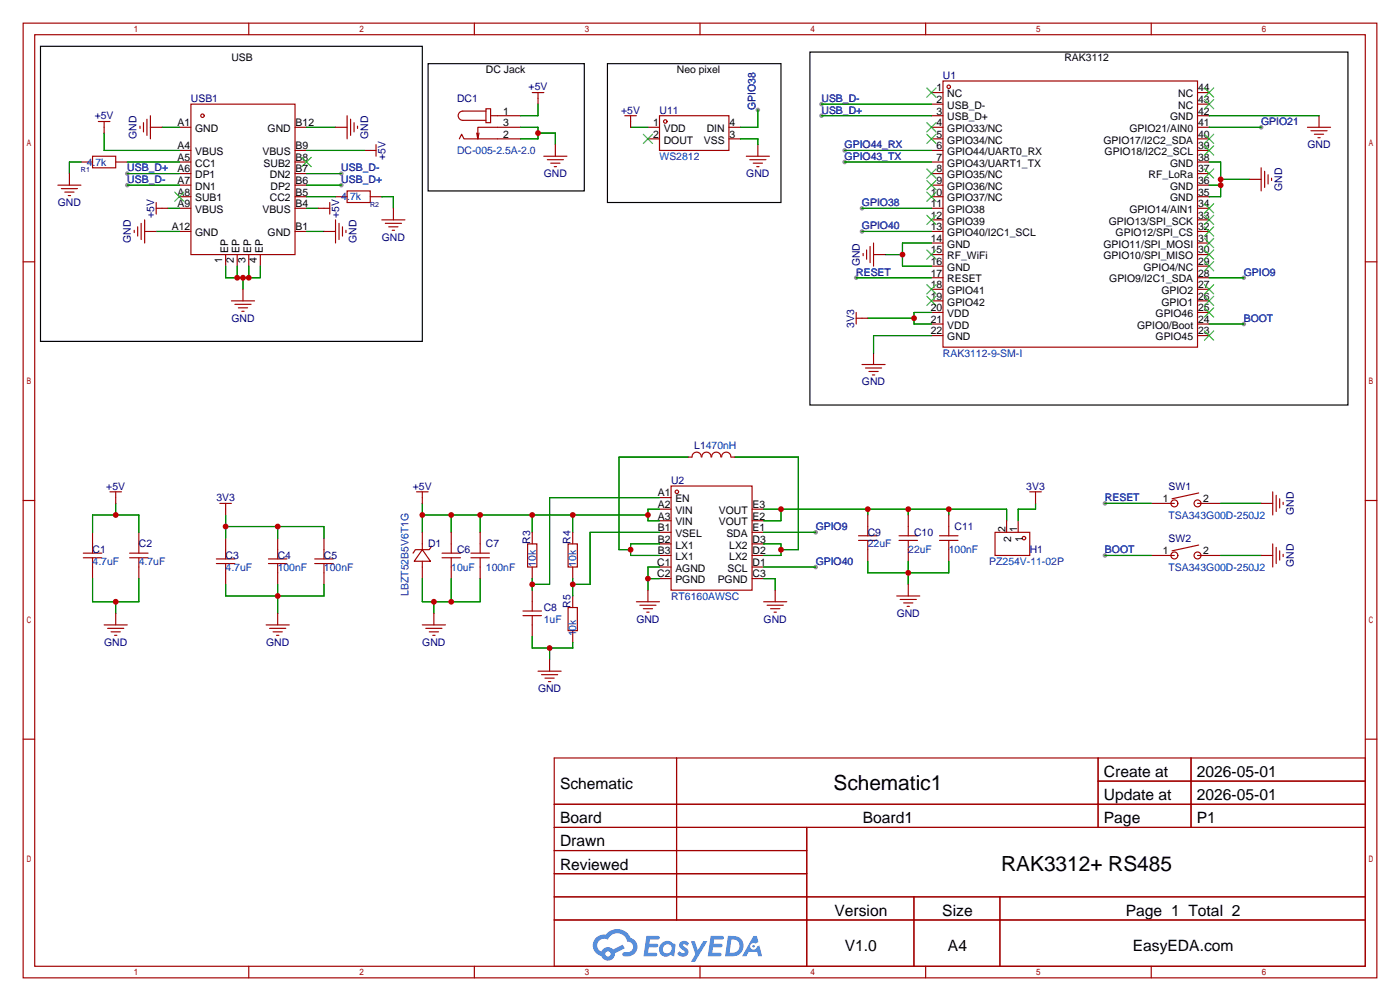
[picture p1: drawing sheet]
<svg xmlns="http://www.w3.org/2000/svg" width="307mm" height="220mm" viewBox="0 0 307 220" stroke-linecap="round" stroke-linejoin="round" font-family="sans-serif">
<g fill="#999">
<circle cx="180.3" cy="22.9" r=".51"/>
<circle cx="180.3" cy="25.4" r=".51"/>
<circle cx="27.9" cy="38.1" r=".51"/>
<circle cx="27.9" cy="40.6" r=".51"/>
<circle cx="74.9" cy="38.1" r=".51"/>
<circle cx="74.9" cy="40.6" r=".51"/>
<circle cx="179.1" cy="116.8" r=".51"/>
<circle cx="179.1" cy="124.5" r=".51"/>
<circle cx="242.6" cy="110.5" r=".51"/>
<circle cx="242.6" cy="121.9" r=".51"/>
<circle cx="273" cy="61" r=".51"/>
<circle cx="189.2" cy="50.8" r=".51"/>
<circle cx="276.9" cy="27.9" r=".51"/>
<circle cx="188" cy="61" r=".51"/>
<circle cx="273" cy="71.1" r=".51"/>
<circle cx="166.4" cy="24.1" r=".51"/>
<circle cx="189.2" cy="45.7" r=".51"/>
<circle cx="185.4" cy="33" r=".51"/>
<circle cx="185.4" cy="35.6" r=".51"/>
</g>
<g fill="none" stroke="#a10000" stroke-width=".25">
<path d="M5.1 5.1h297.2v209.5h-297.2zM7.6 7.6h292.1v204.5h-292.1zM54.6 5.1v2.5M104.1 5.1v2.5M153.7 5.1v2.5M203.2 5.1v2.5M252.7 5.1v2.5M5.1 57.5h2.5M299.7 57.5h2.6M5.1 109.9h2.5M299.7 109.9h2.6M5.1 162.2h2.5"/>
<path d="M121.7 166.4h178v45.7h-178zM121.7 176.5h178M148.5 166.4v35.5M241.1 166.4v15.2M241.1 171.4h58.6M261.5 166.4v15.2M299.7 162.2h2.6M121.7 181.6h178M121.7 186.7h55.4M121.7 196.8h178M121.7 191.8h55.4M177.1 181.6v30.5"/>
<path d="M200.6 196.8v15.3M219.5 196.8v15.3M54.6 212.1v2.5M104.1 212.1v2.5M121.7 201.9h178M153.7 212.1v2.5M203.2 212.1v2.5M252.7 212.1v2.5"/>
</g>
<g fill="#5487ff">
<path d="M149.4 206.8a1.3 1.3 0 0 1 1.8 .3l-.4 .6a.54 .54 0 0 0-.9-.3l.2 .3a1.28 1.28 0 0 1 .7 2 1.53 1.53 0 0 1-2.1-.3l.5-.6 .8 .4a.31 .31 0 0 0 .3-.2 .31 .31 0 0 0-.3-.4 1.12 1.12 0 0 1-.6-1.8z"/>
<path d="M151.7 206.6h.8l.7 2 1.2-2h.9l-2.7 4.5h-.9l1-1.6z"/>
<path d="M141.9 205.4h2.3a.46 .46 0 0 1 .5 .1 .46 .46 0 0 1 .1 .5l-.4 .2h-1.7l-.2 .9h1.7a.4 .4 0 0 1 .3 .5 .4 .4 0 0 1-.4 .3h-1.7l-.1 1.2h1.3a.46 .46 0 0 1 .5 .1 .46 .46 0 0 1 .1 .5l-.3 .2h-2.6z"/>
<path d="M156 205.4h2.3a.47 .47 0 0 1 .5 .1 .47 .47 0 0 1 .1 .5l-.4 .2h-1.7l-.1 .9h1.6a.4 .4 0 0 1 .3 .5 .4 .4 0 0 1-.4 .3h-1.7l-.1 1.2h1.3a.46 .46 0 0 1 .5 .1 .46 .46 0 0 1 .2 .5l-.4 .2h-2.6z"/>
<path d="M165.4 205.4h.7l.4 1.4-.6 .3a.75 .75 0 0 0-1.2 .3 .75 .75 0 0 0 .5 1.1 .75 .75 0 0 0 1-.7l.5-.3 .6 2.4h-.8l-.3-1h-1.8l-.6 1h-.9z"/>
<path d="M159.8 205.4l-.6 4.5h1.4a2.27 2.27 0 0 0 2.6-2.3 2.27 2.27 0 0 0-2.7-2.2zM160.6 206.2a1.5 1.5 0 0 1 1.8 1.5 1.5 1.5 0 0 1-2 1.4h-.2z"/>
<path d="M145.2 207.1a1.6 1.6 0 0 0-.3 2.2 1.6 1.6 0 0 0 2.3 .2l.8 .4 .3-2.5-.2-.2-.4-.1a1.58 1.58 0 0 0-2.5 0zM145.8 207.6a.98 .98 0 0 1 1.6 .4 .98 .98 0 0 1-1 1.3 .94 .94 0 0 1-.9-.7 .94 .94 0 0 1 .3-1z"/>
<path d="M130.9 205.8a2.37 2.37 0 0 0 1.1 4 1.54 1.54 0 0 0 1.8 1 1.54 1.54 0 0 0 1.2-1.6l2.2-1.1-.5-.7-2.1 1a1.57 1.57 0 0 0-2.6 .5 1.5 1.5 0 0 1-.7-2.1 1.5 1.5 0 0 1 2.2-.5 2.23 2.23 0 0 1 2.2-1.5 2.23 2.23 0 0 1 2 1.9 1.16 1.16 0 0 1 1.3 1.1 1.16 1.16 0 0 1-1.1 1.2h-.7a.47 .47 0 0 0-.6 .4 .47 .47 0 0 0 .5 .5 2.17 2.17 0 0 0 2.5-.9 2.17 2.17 0 0 0-.4-2.7l-.8-.4a3.2 3.2 0 0 0-5.4-.8l-1.1 .1zM132.9 209.4a.6 .6 0 0 1 1.2 0 .6 .6 0 0 1-1.2 0z"/>
<circle cx="165.4" cy="207.7" r=".28"/>
</g>
<g fill="none" stroke="#a10000" stroke-width=".25">
<path d="M207 17.8h55.9v58.4h-55.9zM15.2 38.1v2.5M17.8 35.6h2.5M20.3 34.3h5.1v2.5h-5.1zM21.6 26.7h2.5M22.9 26.7v2.5M25.4 35.6h2.5M30.7 27.7v.5M31.5 26.9v2.1M32.3 26.2v3.5M33 27.9h2.6M33 25.4v5.1"/>
<path d="M39.4 27.9h2.5M39.4 33h2.5M39.4 35.6h2.5M39.4 38.1h2.5M41.9 22.9h22.9v33h-22.9zM64.8 27.9h2.5M64.8 33h2.5M64.8 35.6h2.5M64.8 38.1h2.5M73.7 27.9h2.5M76.2 25.4v5.1M77 26.2v3.5"/>
<path d="M77.7 26.9v2.1M78.5 27.7v.5M80 33h2.5M82.5 31.8v2.5M100.8 30.5l.5-1 .6 1h12.4M105.2 29.2l-.3 1.3M106.7 23.9h1v3h-1zM106.7 24.4h-5.1a1.02 1.02 0 0 0-1 1 1.02 1.02 0 0 0 1 1h5.1M107.7 25.4h6.6M114.3 27.9h-9.4v2.6l-.3-1.3M116.8 20.3h2.6M118.1 20.3v2.6"/>
<path d="M119.4 34.3h5.1M120.1 35.1h3.6M120.9 35.8h2M121.7 36.6h.5M121.9 31.8v2.5M137.2 25.4h2.5M138.4 25.4v2.5M142.2 27.9h2.6M142.2 30.5h2.6M144.8 25.4h15.2v7.6h-15.2zM160 27.9h2.6M160 30.5h2.6"/>
<path d="M163.8 34.3h5.1M164.6 35.1h3.5M165.4 35.8h2M166.1 36.6h.5M166.4 31.8v2.5M204.5 20.3h2.5M204.5 22.9h2.5M204.5 25.4h2.5M204.5 27.9h2.5M204.5 30.5h2.5M204.5 33h2.5M204.5 35.6h2.5"/>
<path d="M204.5 38.1h2.5M262.9 20.3h2.5M262.9 22.9h2.5M262.9 25.4h2.5M262.9 27.9h2.5M262.9 30.5h2.5M262.9 33h2.5M262.9 35.6h2.5M262.9 38.1h2.5M274.3 39.4h2.6M276.9 36.8v5.1M277.6 37.6v3.5"/>
<path d="M278.4 38.4v2M279.1 39.1v.5M287 27.9h5.1M287.8 28.7h3.5M288.5 29.5h2.1M289.3 30.2h.5M289.6 25.4v2.5M12.7 40.6h5.1M13.5 41.4h3.5M14.2 42.2h2.1M15 42.9h.5M29.5 50.5v.6"/>
<path d="M30.2 49.8v2M31 49v3.6M31.7 50.8h2.6M31.7 48.3v5M34.3 45.7h2.5M34.3 44.4v2.6M39.4 40.6h2.5M39.4 43.2h2.5M39.4 45.7h2.5M39.4 50.8h2.5M49.5 55.9v2.5M52.1 55.9v2.5"/>
<path d="M54.6 55.9v2.5M57.1 55.9v2.5M64.8 40.6h2.5M64.8 43.2h2.5M64.8 45.7h2.5M64.8 50.8h2.5M69.8 45.7h2.6M71.1 50.8h2.6M72.4 44.4v2.6M73.7 43.2h2.5M73.7 48.3v5M74.4 49v3.6"/>
<path d="M75.2 49.8v2M75.9 50.5v.6M76.2 41.9h5.1v2.5h-5.1zM81.3 43.2h2.5M83.8 48.3h5.1M84.6 49h3.5M85.3 49.8h2.1M86.1 50.5h.5M86.4 45.7v2.6M189.5 55.6v.5M190.2 54.9v2M191 54.1v3.6"/>
<path d="M191.8 55.9h2.5M191.8 53.3v5.1M204.5 40.6h2.5M204.5 43.2h2.5M204.5 45.7h2.5M204.5 48.3h2.5M204.5 50.8h2.5M204.5 53.3h2.5M204.5 55.9h2.5M204.5 58.4h2.5M262.9 40.6h2.5M262.9 43.2h2.5"/>
<path d="M262.9 45.7h2.5M262.9 48.3h2.5M262.9 50.8h2.5M262.9 53.3h2.5M262.9 55.9h2.5M262.9 58.4h2.5M50.8 66h5.1M51.6 66.8h3.5M52.3 67.6h2.1M53.1 68.3h.5M53.3 63.5v2.5M188 69.8h2.5"/>
<path d="M188 68.6v2.5M191.8 77.5v2.5M204.5 61h2.5M204.5 63.5h2.5M204.5 66h2.5M204.5 68.6h2.5M204.5 71.1h2.5M204.5 73.7h2.5M262.9 61h2.5M262.9 63.5h2.5M262.9 66h2.5M262.9 68.6h2.5"/>
<path d="M262.9 71.1h2.5M262.9 73.7h2.5M189.2 80h5.1M190 80.8h3.5M190.8 81.5h2M191.5 82.3h.5M20.3 116.8v4.6M24.1 107.9h2.6M25.4 107.9v2.6M30.5 116.8v4.6M48.3 110.5h2.5M49.5 110.5v2.5"/>
<path d="M49.5 118.1v4.6M61 118.1v4.6M71.1 118.1v4.6M91.4 107.9h2.6M92.7 107.9v2.6M92.7 116.8v3.8M94.7 119.9l-.5 .7h-3l-.5 .8M99.1 116.8v4.6M105.4 116.8v4.6M115.8 119.4h2.1v5.1h-2.1zM116.8 116.8v2.6M124.7 119.4h2v5.1h-2z"/>
<path d="M125.7 116.8v2.6M144.8 109.2h2.5M144.8 111.8h2.5M144.8 114.3h2.5M144.8 116.8h2.5M144.8 119.4h2.5M147.3 106.7h17.8v22.8h-17.8zM153.9 100.3a1.01 1.01 0 0 0-1-1.1 1.01 1.01 0 0 0-1 1.1h-.8M154.1 100.3a1.01 1.01 0 0 1 1-1.1 1.01 1.01 0 0 1 1 1.1M156.2 100.3a1.01 1.01 0 0 1 1-1.1 1.01 1.01 0 0 1 1 1.1M158.4 100.3a1.01 1.01 0 0 1 1-1.1 1.01 1.01 0 0 1 1 1.1M160.5 100.3h.8"/>
<path d="M165.1 111.8h2.5M165.1 114.3h2.5M165.1 116.8h2.5M165.1 119.4h2.5M188.5 117.6h4M188.5 118.6h4M190.5 113v4.6M190.5 118.6v4.6M197.4 117.6h4M197.4 118.6h4M199.4 113v4.6M199.4 118.6v4.6"/>
<path d="M206.2 117.6h4.1M206.2 118.6h4.1M208.3 113v4.6M208.3 118.6v4.6M218.4 116.8h7.7v5.1h-7.7zM221 114.3v2.5M223.5 114.3v2.5M226.1 107.9h2.5M227.3 107.9v2.6M252.7 110.5h5.1M262.9 110.5h5.1M263.1 108.2l-5.8 1.3"/>
<path d="M263.1 119.6l-5.8 1.3M276.9 110.5h2.5M279.4 107.9v5.1M279.4 119.4v5.1M280.2 108.7v3.6M280.9 109.5v2M281.7 110.2v.5M18.3 122.4h4.1M18.3 121.4h4.1M20.3 122.4v4.6M22.9 137.2h5M23.6 137.9h3.6"/>
<path d="M24.4 138.7h2M25.1 139.4h.6M25.4 134.6v2.6M28.4 122.4h4.1M28.4 121.4h4.1M30.5 122.4v4.6M47.5 123.7h4.1M47.5 122.7h4.1M49.5 123.7v4.6M58.4 137.2h5.1M58.9 123.7h4.1M58.9 122.7h4.1"/>
<path d="M59.2 137.9h3.5M59.9 138.7h2.1M60.7 139.4h.5M61 123.7v4.6M61 134.6v2.6M69.1 123.7h4.1M69.1 122.7h4.1M71.1 123.7v4.6M92.7 120.6l1.8 2.6h-3.6zM92.7 137.2h5.1M92.7 123.2v3.8M93.5 137.9h3.5"/>
<path d="M94.2 138.7h2.1M95 139.4h.5M95.2 134.6v2.6M97 122.4h4.1M97 121.4h4.1M99.1 122.4v4.6M103.4 122.4h4M103.4 121.4h4M105.4 122.4v4.6M114.8 135.1h4.1M114.8 134.1h4.1M116.8 124.5v2.5"/>
<path d="M116.8 129.5v4.6M116.8 135.1v4.6M124.7 133.3h2v5.1h-2zM125.7 124.5v2.5M125.7 130.8v2.5M125.7 138.4v2.6M139.7 132.1h5.1M140.5 132.8h3.5M141.2 133.6h2.1M142 134.4h.5M142.2 129.5v2.6M144.8 121.9h2.5"/>
<path d="M144.8 124.5h2.5M144.8 127h2.5M165.1 121.9h2.5M165.1 124.5h2.5M165.1 127h2.5M167.6 132.1h5.1M168.4 132.8h3.6M169.2 133.6h2M169.9 134.4h.5M170.2 129.5v2.6M196.8 130.8h5.1M197.6 131.6h3.6"/>
<path d="M198.4 132.3h2M199.1 133.1h.5M199.4 128.3v2.5M252.7 121.9h5.1M262.9 121.9h5.1M276.9 121.9h2.5M280.2 120.1v3.6M280.9 120.9v2M281.7 121.7v.5M118.1 147.3h5.1M118.9 148.1h3.5M119.6 148.8h2.1"/>
<path d="M120.4 149.6h.5M120.6 144.8v2.5"/>
<circle cx="208.3" cy="19" r=".38"/>
<circle cx="44.4" cy="25.4" r=".38"/>
<circle cx="146" cy="26.7" r=".38"/>
<circle cx="148.6" cy="107.9" r=".38"/>
<circle cx="224.8" cy="118.1" r=".38"/>
<circle cx="257.8" cy="110.5" r=".76"/>
<circle cx="262.9" cy="110.5" r=".76"/>
<circle cx="257.8" cy="121.9" r=".76"/>
<circle cx="262.9" cy="121.9" r=".76"/>
</g>
<g fill="none" stroke="#3c3" stroke-width=".25">
<path d="M203.5 19.3l2 2M205.5 19.3l-2 2M264.4 19.3l2 2M266.4 19.3l-2 2M66.3 34.5l2 2.1M68.3 34.5l-2 2.1M141.2 29.5l2.1 2M143.3 29.5l-2.1 2M203.5 26.9l2 2.1M203.5 29.5l2 2M203.5 37.1l2 2M203.5 39.6l2 2.1"/>
<path d="M205.5 26.9l-2 2.1M205.5 29.5l-2 2M205.5 37.1l-2 2M205.5 39.6l-2 2.1M264.4 37.1l2 2M264.4 32l2 2M264.4 29.5l2 2M264.4 21.8l2 2.1M266.4 37.1l-2 2M266.4 32l-2 2M266.4 29.5l-2 2M266.4 21.8l-2 2.1"/>
<path d="M38.4 42.2l2 2M40.4 42.2l-2 2M203.5 42.2l2 2M203.5 47.2l2 2.1M203.5 54.9l2 2M205.5 42.2l-2 2M205.5 47.2l-2 2.1M205.5 54.9l-2 2M264.4 57.4l2 2M264.4 54.9l2 2M264.4 52.3l2 2.1M264.4 49.8l2 2"/>
<path d="M264.4 47.2l2 2.1M264.4 44.7l2 2M266.4 57.4l-2 2M266.4 54.9l-2 2M266.4 52.3l-2 2.1M266.4 49.8l-2 2M266.4 47.2l-2 2.1M266.4 44.7l-2 2M203.5 62.5l2 2M203.5 65l2 2.1M205.5 62.5l-2 2M205.5 65l-2 2.1"/>
<path d="M264.4 72.6l2 2.1M264.4 67.6l2 2M264.4 65l2 2.1M264.4 62.5l2 2M266.4 72.6l-2 2.1M266.4 67.6l-2 2M266.4 65l-2 2.1M266.4 62.5l-2 2"/>
</g>
<g fill="none" stroke="#008700" stroke-width=".25">
<path d="M17.8 35.6h-2.6v2.5M22.9 29.2v3.8h16.5M27.9 35.6h11.5M27.9 38.1h11.5M35.6 27.9h3.8M67.3 27.9h6.4M67.3 33h12.7M67.3 38.1h7.6M114.3 27.9h3.8v2.6h-3.8M118.1 22.9v2.5h-3.8M118.1 29.2h3.8v2.6M138.4 27.9h3.8"/>
<path d="M162.6 30.5h3.8v1.3M166.4 24.1v3.8h-3.8M180.3 22.9h24.2M180.3 25.4h24.2M185.4 35.6h19.1M185.4 33h19.1M265.4 25.4h24.2M265.4 35.6h2.6v7.6h-2.6M265.4 27.9h11.5M268 39.4h6.3M27.9 40.6h11.5M34.3 50.8h5.1"/>
<path d="M36.8 45.7h2.6M49.5 58.4v2.6h7.6v-2.6M52.1 58.4v2.6M54.6 58.4v2.6M67.3 43.2h6.4M67.3 40.6h7.6M67.3 50.8h3.8M67.3 45.7h2.5M83.8 43.2h2.6v2.5M189.2 50.8h15.3M189.2 45.7h15.3M194.3 55.9h3.8"/>
<path d="M204.5 53.3h-6.4v5.1h6.4M265.4 40.6h2.6M53.3 61v2.5M188 61h16.5M190.5 69.8h10.2M204.5 68.6h-3.8v2.5h3.8M204.5 73.7h-12.7v3.8M265.4 71.1h7.6M265.4 61h7.6M20.3 116.8v-3.8h10.2v3.8M25.4 110.5v2.5M49.5 115.6h21.6v2.5"/>
<path d="M49.5 113v5.1M61 115.6v2.5M92.7 113h49.5M92.7 110.5v6.3M99.1 113v3.8M105.4 113v3.8M116.8 113v3.8M125.7 113v3.8M144.8 111.8h-2.6v2.5h2.6M144.8 109.2h-24.2v19.1h-3.8M144.8 116.8h-15.3v11.5h-3.8M144.8 119.4h-6.4v2.5h6.4"/>
<path d="M151.1 100.3h-15.2v20.3h2.5M161.3 100.3h14v20.3h-3.9M167.6 111.8h53.4v2.5M167.6 116.8h11.5M167.6 119.4h3.8v2.5h-3.8M171.4 111.8v2.5h-3.8M190.5 111.8v1.2M199.4 111.8v1.2M208.3 111.8v1.2M227.3 110.5v1.3h-3.8v2.5M242.6 110.5h10.1M268 110.5h8.9"/>
<path d="M20.3 127v5.1h10.2v-5.1M25.4 132.1v2.5M49.5 128.3v2.5h21.6v-2.5M61 128.3v6.3M92.7 127v5.1h12.7v-5.1M95.2 132.1v2.5M99.1 127v5.1M116.8 139.7v2.5h8.9v-1.2M116.8 127v2.5M125.7 127v3.8M142.2 127h2.6M144.8 124.5h-2.6v5"/>
<path d="M167.6 127h2.6v2.5M167.6 124.5h11.5M190.5 123.2v2.5h17.8v-2.5M199.4 123.2v5.1M242.6 121.9h10.1M268 121.9h8.9M120.6 142.2v2.6"/>
</g>
<path d="M8.9 10.2h83.8v64.7h-83.8zM94 14h34.3v27.9h-34.3zM133.3 14h38.1v30.4h-38.1zM177.8 11.4h118.1v77.5h-118.1z" fill="none" stroke="#000" stroke-width=".25"/>
<g fill="#c00">
<circle cx="198.1" cy="55.9" r=".63"/>
<circle cx="200.7" cy="69.8" r=".63"/>
<circle cx="268" cy="40.6" r=".63"/>
<circle cx="268" cy="39.4" r=".63"/>
<circle cx="25.4" cy="113" r=".63"/>
<circle cx="25.4" cy="132.1" r=".63"/>
<circle cx="61" cy="115.6" r=".63"/>
<circle cx="49.5" cy="115.6" r=".63"/>
<circle cx="61" cy="130.8" r=".63"/>
<circle cx="142.2" cy="113" r=".63"/>
<circle cx="125.7" cy="113" r=".63"/>
<circle cx="116.8" cy="113" r=".63"/>
<circle cx="105.4" cy="113" r=".63"/>
<circle cx="99.1" cy="113" r=".63"/>
<circle cx="92.7" cy="113" r=".63"/>
<circle cx="142.2" cy="127" r=".63"/>
<circle cx="99.1" cy="132.1" r=".63"/>
<circle cx="95.3" cy="132.1" r=".63"/>
<circle cx="116.8" cy="128.3" r=".63"/>
<circle cx="125.7" cy="128.3" r=".63"/>
<circle cx="120.7" cy="142.2" r=".63"/>
<circle cx="138.4" cy="120.6" r=".63"/>
<circle cx="171.5" cy="120.6" r=".63"/>
<circle cx="171.5" cy="111.8" r=".63"/>
<circle cx="190.5" cy="111.8" r=".63"/>
<circle cx="199.4" cy="111.8" r=".63"/>
<circle cx="208.3" cy="111.8" r=".63"/>
<circle cx="199.4" cy="125.7" r=".63"/>
<circle cx="52.1" cy="61" r=".63"/>
<circle cx="53.3" cy="61" r=".63"/>
<circle cx="54.6" cy="61" r=".63"/>
<circle cx="118.1" cy="29.2" r=".63"/>
</g>
<g font-size="4.6">
<text x="183" y="173.4">Schematic1</text>
<text x="219.8" y="191.2">RAK3312+ RS485</text>
</g>
<g font-size="3.4">
<text x="122.9" y="173.1">Schematic</text>
<text x="242.3" y="170.5">Create at</text>
<text x="262.7" y="170.5">2026-05-01</text>
<text x="242.3" y="175.6">Update at</text>
<text x="262.7" y="175.6">2026-05-01</text>
<text x="122.9" y="180.7">Board</text>
<text x="122.9" y="185.8">Drawn</text>
<text x="189.4" y="180.7">Board1</text>
<text x="242.3" y="180.7">Page</text>
<text x="262.7" y="180.7">P1</text>
<text x="122.9" y="190.9">Reviewed</text>
<text x="183.2" y="201">Version</text>
<text x="206.9" y="201">Size</text>
<text x="247.2" y="201">Page 1 Total 2</text>
<text x="185.5" y="208.6">V1.0</text>
<text x="208.1" y="208.6">A4</text>
<text x="248.7" y="208.6">EasyEDA.com</text>
</g>
<g font-size="2.3">
<text x="50.8" y="13.5">USB</text>
<text x="106.7" y="16">DC Jack</text>
<text x="148.6" y="16">Neo pixel</text>
<text x="233.7" y="13.5">RAK3112</text>
<text x="205.6" y="20.1">1</text>
<text x="205.6" y="22.6">2</text>
<text x="207.9" y="21.3">NC</text>
<text x="207.9" y="23.9">USB_D-</text>
<text x="258.6" y="23.9">NC</text>
<text x="258.6" y="21.3">NC</text>
<text x="263" y="22.6">43</text>
<text x="263" y="20.1">44</text>
<text x="39" y="27.7">A1</text>
<text x="42.8" y="29">GND</text>
<text x="58.7" y="29">GND</text>
<text x="64.9" y="27.7">B12</text>
<text x="110.5" y="25.1">1</text>
<text x="110.5" y="27.7">3</text>
<text x="143.4" y="27.7">1</text>
<text x="145.7" y="29">VDD</text>
<text x="155.1" y="29">DIN</text>
<text x="160.1" y="27.7">4</text>
<text x="205.6" y="25.1">3</text>
<text x="205.6" y="27.7">4</text>
<text x="207.9" y="26.4">USB_D+</text>
<text x="207.9" y="29">GPIO33/NC</text>
<text x="248" y="29">GPIO21/AIN0</text>
<text x="256.9" y="26.4">GND</text>
<text x="263" y="27.7">41</text>
<text x="263" y="25.1">42</text>
<text x="39" y="35.3">A5</text>
<text x="39" y="32.8">A4</text>
<text x="42.8" y="34">VBUS</text>
<text x="57.6" y="34">VBUS</text>
<text x="64.9" y="32.8">B9</text>
<text x="64.9" y="35.3">B8</text>
<text x="110.5" y="30.2">2</text>
<text x="143.4" y="30.2">2</text>
<text x="145.7" y="31.5">DOUT</text>
<text x="154.5" y="31.5">VSS</text>
<text x="160.1" y="30.2">3</text>
<text x="205.6" y="30.2">5</text>
<text x="205.6" y="32.8">6</text>
<text x="205.6" y="35.3">7</text>
<text x="207.9" y="31.5">GPIO34/NC</text>
<text x="207.9" y="34">GPIO44/UART0_RX</text>
<text x="242.2" y="31.5">GPIO17/I2C2_SDA</text>
<text x="242.5" y="34">GPIO18/I2C2_SCL</text>
<text x="263" y="35.3">38</text>
<text x="263" y="32.8">39</text>
<text x="263" y="30.2">40</text>
<text x="39" y="40.4">A7</text>
<text x="39" y="37.8">A6</text>
<text x="42.8" y="41.7">DN1</text>
<text x="42.8" y="39.1">DP1</text>
<text x="42.8" y="36.6">CC1</text>
<text x="57.9" y="36.6">SUB2</text>
<text x="59.3" y="39.1">DN2</text>
<text x="59.4" y="41.7">DP2</text>
<text x="64.9" y="37.8">B7</text>
<text x="64.9" y="40.4">B6</text>
<text x="205.6" y="37.8">8</text>
<text x="205.6" y="40.4">9</text>
<text x="207.9" y="36.6">GPIO43/UART1_TX</text>
<text x="207.9" y="39.1">GPIO35/NC</text>
<text x="207.9" y="41.7">GPIO36/NC</text>
<text x="252.2" y="39.1">RF_LoRa</text>
<text x="256.9" y="41.7">GND</text>
<text x="256.9" y="36.6">GND</text>
<text x="263" y="40.4">36</text>
<text x="263" y="37.8">37</text>
<text x="39" y="45.5">A9</text>
<text x="39" y="42.9">A8</text>
<text x="42.8" y="46.7">VBUS</text>
<text x="42.8" y="44.2">SUB1</text>
<text x="57.6" y="46.7">VBUS</text>
<text x="59.3" y="44.2">CC2</text>
<text x="64.9" y="42.9">B5</text>
<text x="64.9" y="45.5">B4</text>
<text x="204.3" y="42.9">10</text>
<text x="204.3" y="45.5">11</text>
<text x="207.9" y="44.2">GPIO37/NC</text>
<text x="207.9" y="46.7">GPIO38</text>
<text x="248" y="46.7">GPIO14/AIN1</text>
<text x="256.9" y="44.2">GND</text>
<text x="263" y="45.5">34</text>
<text x="263" y="42.9">35</text>
<text x="37.7" y="50.5">A12</text>
<text x="42.8" y="51.8">GND</text>
<text x="58.7" y="51.8">GND</text>
<text x="64.9" y="50.5">B1</text>
<text x="204.3" y="48">12</text>
<text x="204.3" y="50.5">13</text>
<text x="204.3" y="53.1">14</text>
<text x="207.9" y="49.3">GPIO39</text>
<text x="207.9" y="51.8">GPIO40/I2C1_SCL</text>
<text x="243.4" y="49.3">GPIO13/SPI_SCK</text>
<text x="244.9" y="51.8">GPIO12/SPI_CS</text>
<text x="263" y="53.1">31</text>
<text x="263" y="50.5">32</text>
<text x="263" y="48">33</text>
<text x="48.8" y="57.8" transform="rotate(-90 48.8 57.8)">1</text>
<text x="50.1" y="55.4" transform="rotate(-90 50.1 55.4)">EP</text>
<text x="51.3" y="57.8" transform="rotate(-90 51.3 57.8)">2</text>
<text x="52.6" y="55.4" transform="rotate(-90 52.6 55.4)">EP</text>
<text x="53.9" y="57.8" transform="rotate(-90 53.9 57.8)">3</text>
<text x="55.1" y="55.4" transform="rotate(-90 55.1 55.4)">EP</text>
<text x="56.4" y="57.8" transform="rotate(-90 56.4 57.8)">4</text>
<text x="57.7" y="55.4" transform="rotate(-90 57.7 55.4)">EP</text>
<text x="204.3" y="55.6">15</text>
<text x="204.3" y="58.2">16</text>
<text x="207.9" y="54.4">GND</text>
<text x="207.9" y="56.9">RF_WiFi</text>
<text x="207.9" y="59.4">GND</text>
<text x="242.2" y="56.9">GPIO10/SPI_MISO</text>
<text x="242.2" y="54.4">GPIO11/SPI_MOSI</text>
<text x="251" y="59.4">GPIO4/NC</text>
<text x="263" y="58.2">29</text>
<text x="263" y="55.6">30</text>
<text x="204.3" y="60.7">17</text>
<text x="204.3" y="63.2">18</text>
<text x="204.3" y="65.8">19</text>
<text x="207.9" y="62">RESET</text>
<text x="207.9" y="64.5">GPIO41</text>
<text x="243.5" y="62">GPIO9/I2C1_SDA</text>
<text x="255" y="64.5">GPIO2</text>
<text x="263" y="65.8">26</text>
<text x="263" y="63.2">27</text>
<text x="263" y="60.7">28</text>
<text x="204.3" y="68.3">20</text>
<text x="204.3" y="70.9">21</text>
<text x="207.9" y="67.1">GPIO42</text>
<text x="207.9" y="69.6">VDD</text>
<text x="253.7" y="69.6">GPIO46</text>
<text x="255" y="67.1">GPIO1</text>
<text x="263" y="70.9">24</text>
<text x="263" y="68.3">25</text>
<text x="204.3" y="73.4">22</text>
<text x="207.9" y="72.1">VDD</text>
<text x="207.9" y="74.7">GND</text>
<text x="249.6" y="72.1">GPIO0/Boot</text>
<text x="253.7" y="74.7">GPIO45</text>
<text x="263" y="73.4">23</text>
<text x="144.4" y="109">A1</text>
<text x="144.4" y="111.5">A2</text>
<text x="148.3" y="110.2">EN</text>
<text x="148.3" y="112.8">VIN</text>
<text x="157.8" y="112.8">VOUT</text>
<text x="165.2" y="111.5">E3</text>
<text x="255.3" y="110.2">1</text>
<text x="264.2" y="110.2">2</text>
<text x="144.4" y="114">A3</text>
<text x="144.4" y="116.6">B1</text>
<text x="144.4" y="119.1">B2</text>
<text x="148.3" y="115.3">VIN</text>
<text x="148.3" y="117.9">VSEL</text>
<text x="157.8" y="115.3">VOUT</text>
<text x="159.5" y="117.9">SDA</text>
<text x="165.2" y="119.1">D3</text>
<text x="165.2" y="116.6">E1</text>
<text x="165.2" y="114">E2</text>
<text x="220.7" y="116.7" transform="rotate(-90 220.7 116.7)">2</text>
<text x="222" y="119.1" transform="rotate(-90 222 119.1)">2</text>
<text x="223.3" y="116.7" transform="rotate(-90 223.3 116.7)">1</text>
<text x="224.5" y="119.1" transform="rotate(-90 224.5 119.1)">1</text>
<text x="144.3" y="124.2">C1</text>
<text x="144.4" y="121.7">B3</text>
<text x="148.3" y="120.4">LX1</text>
<text x="148.3" y="122.9">LX1</text>
<text x="148.3" y="125.5">AGND</text>
<text x="159.7" y="125.5">SCL</text>
<text x="160.1" y="122.9">LX2</text>
<text x="160.1" y="120.4">LX2</text>
<text x="165.2" y="124.2">D1</text>
<text x="165.2" y="121.7">D2</text>
<text x="255.3" y="121.7">1</text>
<text x="264.2" y="121.7">2</text>
<text x="144.3" y="126.7">C2</text>
<text x="148.3" y="128">PGND</text>
<text x="157.6" y="128">PGND</text>
<text x="165.2" y="126.7">C3</text>
</g>
<g font-size="2.3" fill="#000080">
<text x="207" y="17.3">U1</text>
<text x="41.9" y="22.4">USB1</text>
<text x="100.3" y="22.4">DC1</text>
<text x="116" y="19.8">+5V</text>
<text x="20.8" y="26.2">+5V</text>
<text x="136.4" y="24.9">+5V</text>
<text x="144.8" y="24.9">U11</text>
<text x="30" y="30.5" transform="rotate(-90 30 30.5)">GND</text>
<text x="80.8" y="30.5" transform="rotate(-90 80.8 30.5)">GND</text>
<text x="84.6" y="35.1" transform="rotate(-90 84.6 35.1)">+5V</text>
<text x="287" y="32.5">GND</text>
<text x="119.4" y="38.9">GND</text>
<text x="163.8" y="38.9">GND</text>
<text x="281.5" y="41.9" transform="rotate(-90 281.5 41.9)">GND</text>
<text x="12.7" y="45.2">GND</text>
<text x="33.8" y="47.8" transform="rotate(-90 33.8 47.8)">+5V</text>
<text x="74.5" y="47.8" transform="rotate(-90 74.5 47.8)">+5V</text>
<text x="28.7" y="53.3" transform="rotate(-90 28.7 53.3)">GND</text>
<text x="78.3" y="53.3" transform="rotate(-90 78.3 53.3)">GND</text>
<text x="83.8" y="52.9">GND</text>
<text x="188.8" y="58.4" transform="rotate(-90 188.8 58.4)">GND</text>
<text x="50.8" y="70.6">GND</text>
<text x="187.5" y="71.9" transform="rotate(-90 187.5 71.9)">3V3</text>
<text x="189.2" y="84.6">GND</text>
<text x="152.4" y="98.6">L1470nH</text>
<text x="23.3" y="107.5">+5V</text>
<text x="90.6" y="107.5">+5V</text>
<text x="147.3" y="106.2">U2</text>
<text x="225.3" y="107.5">3V3</text>
<text x="256.5" y="107.5">SW1</text>
<text x="47.5" y="110">3V3</text>
<text x="284" y="113" transform="rotate(-90 284 113)">GND</text>
<text x="116.4" y="119.4" transform="rotate(-90 116.4 119.4)">R3</text>
<text x="125.3" y="119.4" transform="rotate(-90 125.3 119.4)">R4</text>
<text x="190.5" y="117.6">C9</text>
<text x="200.7" y="117.6">C10</text>
<text x="209.5" y="116.4">C11</text>
<text x="256.5" y="118.9">SW2</text>
<text x="20.3" y="121.4">C1</text>
<text x="30.5" y="120.2">C2</text>
<text x="49.5" y="122.7">C3</text>
<text x="61" y="122.7">C4</text>
<text x="71.1" y="122.7">C5</text>
<text x="94" y="120.2">D1</text>
<text x="100.3" y="121.4">C6</text>
<text x="106.7" y="120.2">C7</text>
<text x="226.1" y="121.4">H1</text>
<text x="284" y="124.5" transform="rotate(-90 284 124.5)">GND</text>
<text x="119.4" y="134.1">C8</text>
<text x="125.3" y="133.3" transform="rotate(-90 125.3 133.3)">R5</text>
<text x="139.7" y="136.7">GND</text>
<text x="167.6" y="136.7">GND</text>
<text x="196.8" y="135.4">GND</text>
<text x="22.9" y="141.8">GND</text>
<text x="58.4" y="141.8">GND</text>
<text x="92.7" y="141.8">GND</text>
<text x="118.1" y="151.9">GND</text>
</g>
<g font-size="2.3" fill="#00f">
<text x="180.3" y="22.4">USB_D-</text>
<text x="165.9" y="24.1" transform="rotate(-90 165.9 24.1)">GPIO38</text>
<text x="180.3" y="24.9">USB_D+</text>
<text x="276.9" y="27.5">GPIO21</text>
<text x="100.3" y="33.8">DC-005-2.5A-2.0</text>
<text x="144.8" y="35.1">WS2812</text>
<text x="185.4" y="32.5">GPIO44_RX</text>
<text x="185.4" y="35.1">GPIO43_TX</text>
<text x="19" y="36.4">4.7k</text>
<text x="27.9" y="37.6">USB_D+</text>
<text x="27.9" y="40.2">USB_D-</text>
<text x="74.9" y="37.6">USB_D-</text>
<text x="74.9" y="40.2">USB_D+</text>
<text x="74.9" y="44">4.7k</text>
<text x="189.2" y="45.2">GPIO38</text>
<text x="189.2" y="50.3">GPIO40</text>
<text x="188" y="60.5">RESET</text>
<text x="273" y="60.5">GPIO9</text>
<text x="273" y="70.6">BOOT</text>
<text x="207" y="78.3">RAK3112-9-SM-I</text>
<text x="242.6" y="110">RESET</text>
<text x="256.5" y="113.8">TSA343G00D-250J2</text>
<text x="179.1" y="116.4">GPIO9</text>
<text x="20.3" y="124">4.7uF</text>
<text x="30.5" y="124">4.7uF</text>
<text x="49.5" y="125.3">4.7uF</text>
<text x="61" y="125.3">100nF</text>
<text x="71.1" y="125.3">100nF</text>
<text x="99.1" y="125.3">10uF</text>
<text x="106.7" y="125.3">100nF</text>
<text x="117.6" y="124.5" transform="rotate(-90 117.6 124.5)">10k</text>
<text x="126.5" y="124.5" transform="rotate(-90 126.5 124.5)">10k</text>
<text x="179.1" y="124">GPIO40</text>
<text x="190.5" y="120.2">22uF</text>
<text x="199.4" y="121.4">22uF</text>
<text x="208.3" y="121.4">100nF</text>
<text x="217.2" y="124">PZ254V-11-02P</text>
<text x="242.6" y="121.4">BOOT</text>
<text x="256.5" y="125.3">TSA343G00D-250J2</text>
<text x="89.7" y="130.8" transform="rotate(-90 89.7 130.8)">LBZT52B5V6T1G</text>
<text x="147.3" y="131.6">RT6160AWSC</text>
<text x="119.4" y="136.7">1uF</text>
<text x="126.5" y="139.7" transform="rotate(-90 126.5 139.7)">10k</text>
</g>
<g font-size="1.5" fill="#000080">
<text x="17.8" y="37.8">R1</text>
<text x="81.3" y="45.4">R2</text>
</g>
</svg>
